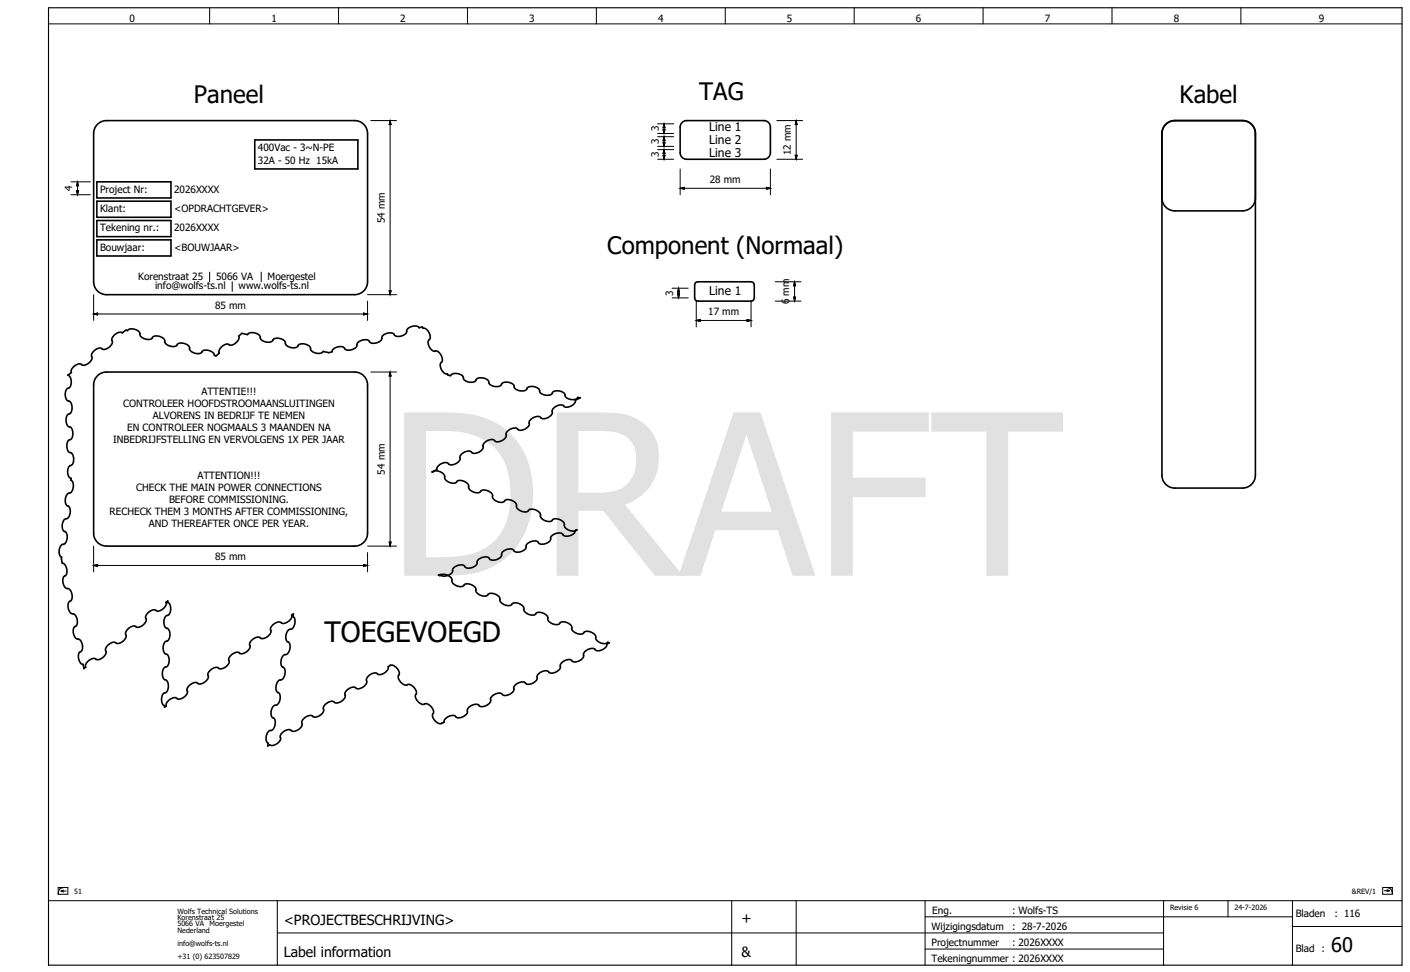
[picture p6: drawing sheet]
<svg xmlns="http://www.w3.org/2000/svg" width="438mm" height="302mm" viewBox="0 0 438 302" stroke-linecap="round" stroke-linejoin="round" font-family="sans-serif">
<g fill="none" stroke="#000" stroke-width=".31">
<path d="M15.1 7.4h420M65.1 2.4v5M105.1 2.4v5M145.1 2.4v5M185.1 2.4v5M225.1 2.4v5M265.1 2.4v5M305.1 2.4v5M345.1 2.4v5M385.1 2.4v5M115.1 37.4h8M121.1 37.4l.2 1.2h-.5z"/>
<path d="M121.1 38.4v52M204.1 38.4h5M206.1 39.4v1M206.1 38.4l.2 1.2h-.5zM241.1 37.4h8M247.1 38.4v10M247.1 37.4l.2 1.2h-.5zM22.1 56.4h6M23.8 59.2h.5l-.2 1.2zM24.1 56.4l.2 1.2h-.5zM24.1 57.4v2M204.1 49.4h5"/>
<path d="M204.1 46.4h5M204.1 45.4h5M204.1 42.4h5M204.1 41.4h5M205.8 48.2h.5l-.2 1.2zM205.8 44.2h.5l-.2 1.2zM205.8 40.2h.5l-.2 1.2zM206.1 46.4l.2 1.2h-.5zM206.1 43.4v1M206.1 47.4v1M206.1 42.4l.2 1.2h-.5zM211.1 58.4l1.2-.3v.6z"/>
<path d="M211.1 52.4v8M212.1 58.4h26M237.8 58.1l1.3 .3-1.3 .3zM239.1 52.4v8M241.1 49.4h8M246.8 48.2h.5l-.2 1.2zM22.1 60.4h6M29.1 97.4l1.2-.3v.6zM29.1 91.4v8M30.1 97.4h83M65.1 84.4v3M72.1 87.4v3"/>
<path d="M81.1 84.4v3M112.8 97.1l1.3 .3-1.3 .3zM114.1 91.4h9M114.1 93.4v6M120.8 90.2h.5l-.2 1.2zM208.6 92.4h5M208.6 89.4h5M210.3 91.2h.5l-.2 1.2zM210.6 89.4l.2 1.2h-.5zM210.6 90.4v1M216.1 99.4l1.2-.3v.6zM216.1 93.4v8"/>
<path d="M217.1 99.4h15M231.8 99.1l1.3 .3-1.3 .3zM233.1 93.4v8M240.6 87.4h8M240.6 93.4h8M246.3 92.2h.5l-.2 1.2zM246.6 87.4l.2 1.2h-.5zM246.6 88.4v4M115.1 115.4h8M121.1 116.4v52M121.1 115.4l.2 1.2h-.5zM29.1 175.4l1.2-.3v.6z"/>
<path d="M29.1 169.4v8M30.1 175.4h83M112.8 175.1l1.3 .3-1.3 .3zM114.1 171.4v6M114.1 169.4h9M120.8 168.2h.5l-.2 1.2zM15.1 279.4h420M18.1 275.3h3v2.1h-3zM19 276.4h1.6M19 276.4l.8 .3M19.8 276.1l-.8 .3M20.2 275.3a1.76 1.76 0 0 0-2.1 2.1"/>
<path d="M86.1 279.4v20M227.1 279.4v20M247.1 279.4v20M287.1 279.4v20M361.1 279.4v20M381.1 279.4v5M401.1 279.4v20M429.1 275.3h3v2.1h-3zM429.6 276.3h1.6M430 275.3a1.76 1.76 0 0 1 2.1 2.1M430.4 276l.8 .3M431.2 276.3l-.8 .3"/>
<path d="M86.1 289.4h275M287.1 284.4h114M287.1 294.4h74M401.1 287.4h34"/>
</g>
<path d="M15.1 2.4h420v297h-420z" fill="none" stroke="#000" stroke-width=".35"/>
<g fill="none" stroke="#000" stroke-width=".5">
<path d="M30.2 38.6a4 4 0 0 1 2.9-1.2h77a4 4 0 0 1 4 4v46a4 4 0 0 1-4 4h-77a4 4 0 0 1-4-4v-46a4 4 0 0 1 1.1-2.8zM211.6 38l1.5-.6h24a2 2 0 0 1 2 2v8a2 2 0 0 1-2 2h-24a2 2 0 0 1-2-2v-8zM361.7 38.6a4 4 0 0 1 2.9-1.2h21a4 4 0 0 1 4 4v106a4 4 0 0 1-4 4h-21a4 4 0 0 1-4-4v-106a4 4 0 0 1 1.1-2.8zM30.1 56.4h23v5h-23zM79.1 43.4h32v9h-32zM30.1 62.4h23v5h-23zM30.1 68.4h23v5h-23zM30.1 74.4h23v5h-23zM360.6 61.4a4 4 0 0 0 4 4h21a4 4 0 0 0 4-4M215.8 87.7l.8-.3h16.5a1 1 0 0 1 1 1v4a1 1 0 0 1-1 1h-16.5a1 1 0 0 1-1-1v-4zM21.1 116.4l1.1-.9-.2-.3a2.98 2.98 0 0 1 3-2.3 2.24 2.24 0 0 0 3.3-1.1 1.19 1.19 0 0 0 .1-1.5 2.98 2.98 0 0 1 3-2.3 2.25 2.25 0 0 0 3.2-1.1 1.19 1.19 0 0 0 .1-1.5 2.98 2.98 0 0 1 3-2.3l.2 .2 1.2-.9 .5 .2 .2-.3a2.98 2.98 0 0 1 3.6 1 2.24 2.24 0 0 0 2.9 2 1.19 1.19 0 0 0 1.2-.8 2.98 2.98 0 0 1 3.6 1 2.25 2.25 0 0 0 2.9 2 1.19 1.19 0 0 0 1.2-.8 2.98 2.98 0 0 1 3.6 1 2.24 2.24 0 0 0 2.9 2 1.19 1.19 0 0 0 1.2-.8 2.98 2.98 0 0 1 3.6 1v.4l.6 .1 .9-.9-.1-.3a2.98 2.98 0 0 1 2.9-2.5 2.25 2.25 0 0 0 3.2-1.3l.1-1.1 1-.9 1.7 .4 .2-.3a2.98 2.98 0 0 1 3.7 .8 2.25 2.25 0 0 0 3 1.9 1.19 1.19 0 0 0 1.1-.9 2.98 2.98 0 0 1 3.7 .8 2.25 2.25 0 0 0 3 1.8 1.19 1.19 0 0 0 1.1-.9 2.98 2.98 0 0 1 3.7 .8 2.25 2.25 0 0 0 3 1.8l1-.6 1.8 .4 1-.3v-.3a2.98 2.98 0 0 1 3.6-1 2.25 2.25 0 0 0 3.5 .2 1.19 1.19 0 0 0 .6-1.3 2.98 2.98 0 0 1 3.6-1 2.25 2.25 0 0 0 3.5 .2 1.19 1.19 0 0 0 .6-1.4 2.98 2.98 0 0 1 3.7-1 2.25 2.25 0 0 0 3.4 .2 1.19 1.19 0 0 0 .6-1.3 2.98 2.98 0 0 1 3.7-1l.1 .3 1.1-.3 .2 .5 .3-.1a2.98 2.98 0 0 1 1.8 3.3 2.24 2.24 0 0 0 .6 3.5 1.19 1.19 0 0 0 1.4 .3 2.98 2.98 0 0 1 1.8 3.3 2.24 2.24 0 0 0 .5 3.4l1.1 .4 .3 .4 .7 .1 .2-.2a2.98 2.98 0 0 1 3.7 .6 2.25 2.25 0 0 0 3.1 1.6 1.19 1.19 0 0 0 1.1-.9 2.98 2.98 0 0 1 3.7 .6 2.25 2.25 0 0 0 3.1 1.7 1.19 1.19 0 0 0 1.1-1 2.98 2.98 0 0 1 3.7 .7 2.24 2.24 0 0 0 3.1 1.6 1.19 1.19 0 0 0 1-.9 2.98 2.98 0 0 1 3.8 .6 2.25 2.25 0 0 0 3 1.7 1.19 1.19 0 0 0 1.1-1 2.98 2.98 0 0 1 3.8 .7 2.25 2.25 0 0 0 3 1.6l1-.6 .8 .1-1.6 .8 .1 .3a2.98 2.98 0 0 1-3.4 1.7 2.24 2.24 0 0 0-3.5 .5 1.19 1.19 0 0 0-.3 1.4 2.98 2.98 0 0 1-3.4 1.7 2.25 2.25 0 0 0-3.4 .4 1.19 1.19 0 0 0-.3 1.5 2.98 2.98 0 0 1-3.4 1.7 2.24 2.24 0 0 0-3.5 .4 1.19 1.19 0 0 0-.3 1.4 2.98 2.98 0 0 1-3.4 1.7 2.24 2.24 0 0 0-3.4 .5 1.19 1.19 0 0 0-.4 1.4 2.98 2.98 0 0 1-3.3 1.7 2.24 2.24 0 0 0-3.5 .5 1.19 1.19 0 0 0-.3 1.4 2.98 2.98 0 0 1-3.4 1.7 2.24 2.24 0 0 0-3.4 .5l-.4 1-1.5 .8 .2 .1 .2-.3a2.98 2.98 0 0 1 3.5 1.5 2.25 2.25 0 0 0 2.6 2.2 1.19 1.19 0 0 0 1.3-.7 2.98 2.98 0 0 1 3.5 1.4 2.25 2.25 0 0 0 2.7 2.3 1.19 1.19 0 0 0 1.2-.7 2.98 2.98 0 0 1 3.6 1.4 2.24 2.24 0 0 0 2.6 2.3 1.19 1.19 0 0 0 1.3-.7 2.98 2.98 0 0 1 3.5 1.4 2.25 2.25 0 0 0 2.6 2.2 1.19 1.19 0 0 0 1.3-.7 2.98 2.98 0 0 1 3.5 1.4 2.24 2.24 0 0 0 2.6 2.3 1.19 1.19 0 0 0 1.3-.7 2.98 2.98 0 0 1 3.5 1.4 2.25 2.25 0 0 0 2.7 2.3l1.3-.4-.6 .2v.3a2.98 2.98 0 0 1-3.6 1.2 2.25 2.25 0 0 0-3.5 0 1.19 1.19 0 0 0-.5 1.3 2.98 2.98 0 0 1-3.6 1.2 2.25 2.25 0 0 0-3.5-.1 1.19 1.19 0 0 0-.5 1.4 2.98 2.98 0 0 1-3.7 1.2 2.25 2.25 0 0 0-3.4-.1 1.19 1.19 0 0 0-.5 1.4 2.98 2.98 0 0 1-3.7 1.1 2.24 2.24 0 0 0-3.4 0 1.19 1.19 0 0 0-.6 1.3 2.98 2.98 0 0 1-3.6 1.2 2.25 2.25 0 0 0-3.4 0 1.19 1.19 0 0 0-.6 1.3 2.98 2.98 0 0 1-3.6 1.2l-.2-.3-.5 .2 .4 .2 .2-.3a2.98 2.98 0 0 1 3.6 1.4 2.25 2.25 0 0 0 2.6 2.3 1.19 1.19 0 0 0 1.3-.7 2.98 2.98 0 0 1 3.5 1.4 2.25 2.25 0 0 0 2.6 2.2 1.19 1.19 0 0 0 1.3-.7 2.98 2.98 0 0 1 3.5 1.4 2.24 2.24 0 0 0 2.7 2.3 1.19 1.19 0 0 0 1.2-.7 2.98 2.98 0 0 1 3.6 1.4 2.25 2.25 0 0 0 2.6 2.2 1.19 1.19 0 0 0 1.3-.7 2.98 2.98 0 0 1 3.5 1.4 2.24 2.24 0 0 0 2.7 2.3 1.19 1.19 0 0 0 1.2-.7 2.98 2.98 0 0 1 3.5 1.4 2.24 2.24 0 0 0 2.7 2.2 1.19 1.19 0 0 0 1.3-.7 2.98 2.98 0 0 1 3.5 1.4 2.25 2.25 0 0 0 2.6 2.3l1.1-.5 .5 .2-.8 .4v.3a2.98 2.98 0 0 1-3.4 1.7 2.24 2.24 0 0 0-3.4 .4 1.19 1.19 0 0 0-.4 1.4 2.98 2.98 0 0 1-3.4 1.6 2.24 2.24 0 0 0-3.4 .4 1.19 1.19 0 0 0-.4 1.4 2.98 2.98 0 0 1-3.4 1.7 2.25 2.25 0 0 0-3.5 .4 1.19 1.19 0 0 0-.3 1.4 2.97 2.97 0 0 1-3.4 1.7 2.24 2.24 0 0 0-3.5 .4 1.19 1.19 0 0 0-.3 1.4 2.97 2.97 0 0 1-3.4 1.6 2.25 2.25 0 0 0-3.5 .4 1.19 1.19 0 0 0-.3 1.4 2.97 2.97 0 0 1-3.4 1.7 2.24 2.24 0 0 0-3.5 .4 1.19 1.19 0 0 0-.3 1.4 2.98 2.98 0 0 1-3.4 1.6 2.25 2.25 0 0 0-3.5 .5l-.4 1-.7 .4a2.51 2.51 0 0 1-2.7-3 2.53 2.53 0 0 0-3.4-2.9 2.59 2.59 0 0 1-1.8-3.8 2.59 2.59 0 0 0-3.5-2.2 2.59 2.59 0 0 1-1.8-3.8 2.71 2.71 0 0 0-2.8-2.3l-.7 .4 .1 .3a2.98 2.98 0 0 1-3.2 2.1 2.24 2.24 0 0 0-3.3 .9 1.19 1.19 0 0 0-.2 1.4 2.97 2.97 0 0 1-3.1 2.1 2.24 2.24 0 0 0-3.4 .9 1.19 1.19 0 0 0-.1 1.4 2.98 2.98 0 0 1-3.2 2.1 2.25 2.25 0 0 0-3.4 .9 1.19 1.19 0 0 0-.1 1.4 2.98 2.98 0 0 1-3.2 2.1 2.25 2.25 0 0 0-3.4 .9 1.19 1.19 0 0 0-.1 1.4 2.98 2.98 0 0 1-3.2 2.1 2.24 2.24 0 0 0-3.3 .9 1.19 1.19 0 0 0-.2 1.4 2.97 2.97 0 0 1-3.2 2.1l-.2-.2-.6 .4 .1-.9-.3-.1a2.98 2.98 0 0 1 .8-3.7 2.24 2.24 0 0 0 1.7-3.1 1.19 1.19 0 0 0-.9-1.1 2.98 2.98 0 0 1 .7-3.7 2.24 2.24 0 0 0 1.7-3 1.19 1.19 0 0 0-.9-1.1 2.98 2.98 0 0 1 .7-3.8 2.24 2.24 0 0 0 1.8-3 1.19 1.19 0 0 0-1-1.1 2.98 2.98 0 0 1 .8-3.7 2.25 2.25 0 0 0 1.7-3 1.19 1.19 0 0 0-.9-1.1 2.98 2.98 0 0 1 .7-3.8 2.25 2.25 0 0 0 1.7-3l-.6-.9 .2-.9-.6 .4 .1 .3a2.98 2.98 0 0 1-3.1 2.3 2.24 2.24 0 0 0-3.3 1 1.19 1.19 0 0 0-.1 1.4 2.98 2.98 0 0 1-3.1 2.3 2.24 2.24 0 0 0-3.3 1 1.19 1.19 0 0 0-.1 1.4 2.98 2.98 0 0 1-3 2.3 2.24 2.24 0 0 0-3.4 1 1.19 1.19 0 0 0 0 1.4 2.98 2.98 0 0 1-3.1 2.3 2.25 2.25 0 0 0-3.3 1 1.19 1.19 0 0 0-.1 1.4 2.98 2.98 0 0 1-3.1 2.2 2.24 2.24 0 0 0-3.3 1.1 1.19 1.19 0 0 0-.1 1.4 2.98 2.98 0 0 1-3.1 2.2 2.24 2.24 0 0 0-3.3 1.1l-.2 1.1-.5 .4v-.5l-.3-.1a2.98 2.98 0 0 1 .1-3.8 2.24 2.24 0 0 0 1.2-3.3 1.19 1.19 0 0 0-1.1-.9 2.98 2.98 0 0 1 .1-3.8 2.25 2.25 0 0 0 1.2-3.2 1.19 1.19 0 0 0-1.1-1 2.98 2.98 0 0 1 .2-3.8 2.25 2.25 0 0 0 1.2-3.2 1.19 1.19 0 0 0-1.1-1 2.98 2.98 0 0 1 .1-3.8 2.25 2.25 0 0 0 1.2-3.2l-.8-.9 .1-.5-.6 .5 .1 .3a2.98 2.98 0 0 1-2.9 2.4 2.24 2.24 0 0 0-3.3 1.1 1.19 1.19 0 0 0 0 1.5 2.98 2.98 0 0 1-3 2.4 2.25 2.25 0 0 0-3.2 1.2 1.19 1.19 0 0 0 0 1.4 2.98 2.98 0 0 1-3 2.4 2.24 2.24 0 0 0-3.2 1.2 1.19 1.19 0 0 0-.1 1.4 2.98 2.98 0 0 1-2.9 2.4 2.24 2.24 0 0 0-3.3 1.2l-.1 1.2-.5 .4-.3-1.3-.4-.1a2.98 2.98 0 0 1-.7-3.7 2.25 2.25 0 0 0 .4-3.4 1.19 1.19 0 0 0-1.3-.7 2.98 2.98 0 0 1-.7-3.7 2.25 2.25 0 0 0 .4-3.5 1.19 1.19 0 0 0-1.3-.6 2.98 2.98 0 0 1-.7-3.7 2.25 2.25 0 0 0 .4-3.5 1.19 1.19 0 0 0-1.3-.7 2.98 2.98 0 0 1-.8-3.7 2.24 2.24 0 0 0 .5-3.4l-1-.7-.2-1.9-.3-.1a2.98 2.98 0 0 1 .5-3.8 2.25 2.25 0 0 0 1.5-3.1 1.19 1.19 0 0 0-1-1.1 2.98 2.98 0 0 1 .4-3.7 2.24 2.24 0 0 0 1.5-3.2 1.19 1.19 0 0 0-1-1 2.98 2.98 0 0 1 .5-3.8 2.25 2.25 0 0 0 1.5-3.1l-.7-.9 .1-.6M21.1 116.4h.1"/>
<path d="M21.1 116.4a2.53 2.53 0 0 1-.5 4.4 2.59 2.59 0 0 0 1.3 4 2.59 2.59 0 0 1-1.1 4 2.59 2.59 0 0 0 1.4 4 2.59 2.59 0 0 1-1.1 4 2.59 2.59 0 0 0 1.3 4 2.59 2.59 0 0 1-1.1 4 2.65 2.65 0 0 0 .8 3.6M30.2 116.6a4 4 0 0 1 2.9-1.2h77a4 4 0 0 1 4 4v46a4 4 0 0 1-4 4h-77a4 4 0 0 1-4-4v-46a4 4 0 0 1 1.1-2.8zM22.1 148.4h.1"/>
</g>
<g fill="#000" stroke="#000" stroke-width=".31">
<path d="M121.1 37.4l.2 1.2h-.5zM206.1 38.4l.2 1.2h-.5zM247.1 37.4l.2 1.2h-.5zM24.1 56.4l.2 1.2h-.5zM23.8 59.2h.5l-.2 1.2zM206.1 46.4l.2 1.2h-.5zM206.1 42.4l.2 1.2h-.5zM205.8 48.2h.5l-.2 1.2zM205.8 44.2h.5l-.2 1.2zM205.8 40.2h.5l-.2 1.2zM211.1 58.4l1.2-.3v.6zM237.8 58.1l1.3 .3-1.3 .3z"/>
<path d="M246.8 48.2h.5l-.2 1.2zM29.1 97.4l1.2-.3v.6zM112.8 97.1l1.3 .3-1.3 .3zM120.8 90.2h.5l-.2 1.2zM210.6 89.4l.2 1.2h-.5zM210.3 91.2h.5l-.2 1.2zM216.1 99.4l1.2-.3v.6zM231.8 99.1l1.3 .3-1.3 .3zM246.6 87.4l.2 1.2h-.5zM246.3 92.2h.5l-.2 1.2zM121.1 115.4l.2 1.2h-.5zM29.1 175.4l1.2-.3v.6z"/>
<path d="M112.8 175.1l1.3 .3-1.3 .3zM120.8 168.2h.5l-.2 1.2z"/>
</g>
<text font-size="69.7" fill="#e1e1e1" x="120.3" y="178.6">DRAFT</text>
<text font-size="8.7" x="100.7" y="199.1">TOEGEVOEGD</text>
<g font-size="7.5">
<text x="60.2" y="31.9">Paneel</text>
<text x="217" y="30.9">TAG</text>
<text x="366" y="31.9">Kabel</text>
<text x="188.4" y="78.9">Component (Normaal)</text>
</g>
<text font-size="6.2" x="413.1" y="295.4">60</text>
<g font-size="4.3">
<text x="88.1" y="286.9">&lt;PROJECTBESCHRIJVING&gt;</text>
<text x="230.1" y="286.4">+</text>
<text x="88.1" y="296.9">Label information</text>
<text x="230.1" y="296.9">&amp;</text>
</g>
<g font-size="3.7">
<text x="220.1" y="40.6">Line 1</text>
<text x="220.1" y="44.6">Line 2</text>
<text x="220.1" y="48.6">Line 3</text>
<text x="220.1" y="91.6">Line 1</text>
</g>
<g font-size="3.1">
<text x="40.2" y="6.8">0</text>
<text x="84.2" y="6.8">1</text>
<text x="124.2" y="6.8">2</text>
<text x="164.2" y="6.8">3</text>
<text x="204.2" y="6.8">4</text>
<text x="244.2" y="6.8">5</text>
<text x="284.2" y="6.8">6</text>
<text x="324.2" y="6.8">7</text>
<text x="364.2" y="6.8">8</text>
<text x="409.2" y="6.8">9</text>
<text x="204.4" y="40.8" transform="rotate(-90 204.4 40.8)">3</text>
<text x="80.1" y="46.8">400Vac - 3~N-PE</text>
<text x="204.4" y="44.8" transform="rotate(-90 204.4 44.8)">3</text>
<text x="80.1" y="50.8">32A - 50 Hz 15kA</text>
<text x="204.4" y="48.8" transform="rotate(-90 204.4 48.8)">3</text>
<text x="245.4" y="48.2" transform="rotate(-90 245.4 48.2)">12 mm</text>
<text x="22.4" y="59.3" transform="rotate(-90 22.4 59.3)">4</text>
<text x="31.1" y="59.8">Project Nr:</text>
<text x="54.1" y="59.8">2026XXXX</text>
<text x="220.3" y="56.8">28 mm</text>
<text x="31.1" y="65.8">Klant:</text>
<text x="54.1" y="65.8">&lt;OPDRACHTGEVER&gt;</text>
<text x="31.1" y="71.8">Tekening nr.:</text>
<text x="54.1" y="71.8">2026XXXX</text>
<text x="119.4" y="69.2" transform="rotate(-90 119.4 69.2)">54 mm</text>
<text x="31.1" y="77.8">Bouwjaar:</text>
<text x="54.1" y="77.8">&lt;BOUWJAAR&gt;</text>
<text x="42.9" y="86.8">Korenstraat 25</text>
<text x="48.1" y="89.8">info@wolfs-ts.nl</text>
<text x="67.1" y="86.8">5066 VA</text>
<text x="74.1" y="89.8">www.wolfs-ts.nl</text>
<text x="83.1" y="86.8">Moergestel</text>
<text x="66.8" y="95.8">85 mm</text>
<text x="208.9" y="91.8" transform="rotate(-90 208.9 91.8)">3</text>
<text x="244.9" y="94.4" transform="rotate(-90 244.9 94.4)">6 mm</text>
<text x="219.8" y="97.8">17 mm</text>
<text x="62.5" y="122.5">ATTENTIE!!!</text>
<text x="38.2" y="126.3">CONTROLEER HOOFDSTROOMAANSLUITINGEN</text>
<text x="47.4" y="130">ALVORENS IN BEDRIJF TE NEMEN</text>
<text x="35.1" y="137.5">INBEDRIJFSTELLING EN VERVOLGENS 1X PER JAAR</text>
<text x="39.5" y="133.8">EN CONTROLEER NOGMAALS 3 MAANDEN NA</text>
<text x="61.2" y="148.5">ATTENTION!!!</text>
<text x="119.4" y="147.2" transform="rotate(-90 119.4 147.2)">54 mm</text>
<text x="42.3" y="152.3">CHECK THE MAIN POWER CONNECTIONS</text>
<text x="34" y="159.8">RECHECK THEM 3 MONTHS AFTER COMMISSIONING,</text>
<text x="52.5" y="156">BEFORE COMMISSIONING.</text>
<text x="46.2" y="163.5">AND THEREAFTER ONCE PER YEAR.</text>
<text x="66.8" y="173.8">85 mm</text>
<text x="289.3" y="283.4">Eng.</text>
<text x="314.1" y="283.4">: Wolfs-TS</text>
<text x="402.1" y="284.4">Bladen</text>
<text x="414.1" y="284.4">: 116</text>
<text x="289.1" y="288.4">Wijzigingsdatum</text>
<text x="289.1" y="293.4">Projectnummer</text>
<text x="314.1" y="288.4">: 28-7-2026</text>
<text x="314.1" y="293.4">: 2026XXXX</text>
<text x="289.1" y="298.4">Tekeningnummer : 2026XXXX</text>
<text x="402.1" y="295.4">Blad :</text>
</g>
<g font-size="2.2">
<text x="23.1" y="277.4">51</text>
<text x="419.5" y="277.4">&amp;REV/1</text>
<text x="55.1" y="283.4">Wolfs Technical Solutions</text>
<text x="55.1" y="285.4">Korenstraat 25</text>
<text x="55.1" y="287.4">5066 VA</text>
<text x="65.1" y="287.4">Moergestel</text>
<text x="363.1" y="282.4">Revisie 6</text>
<text x="383.1" y="282.4">24-7-2026</text>
<text x="55.1" y="289.4">Nederland</text>
<text x="55.1" y="293.4">info@wolfs-ts.nl</text>
<text x="55.1" y="297.4">+31 (0) 623507829</text>
</g>
</svg>
